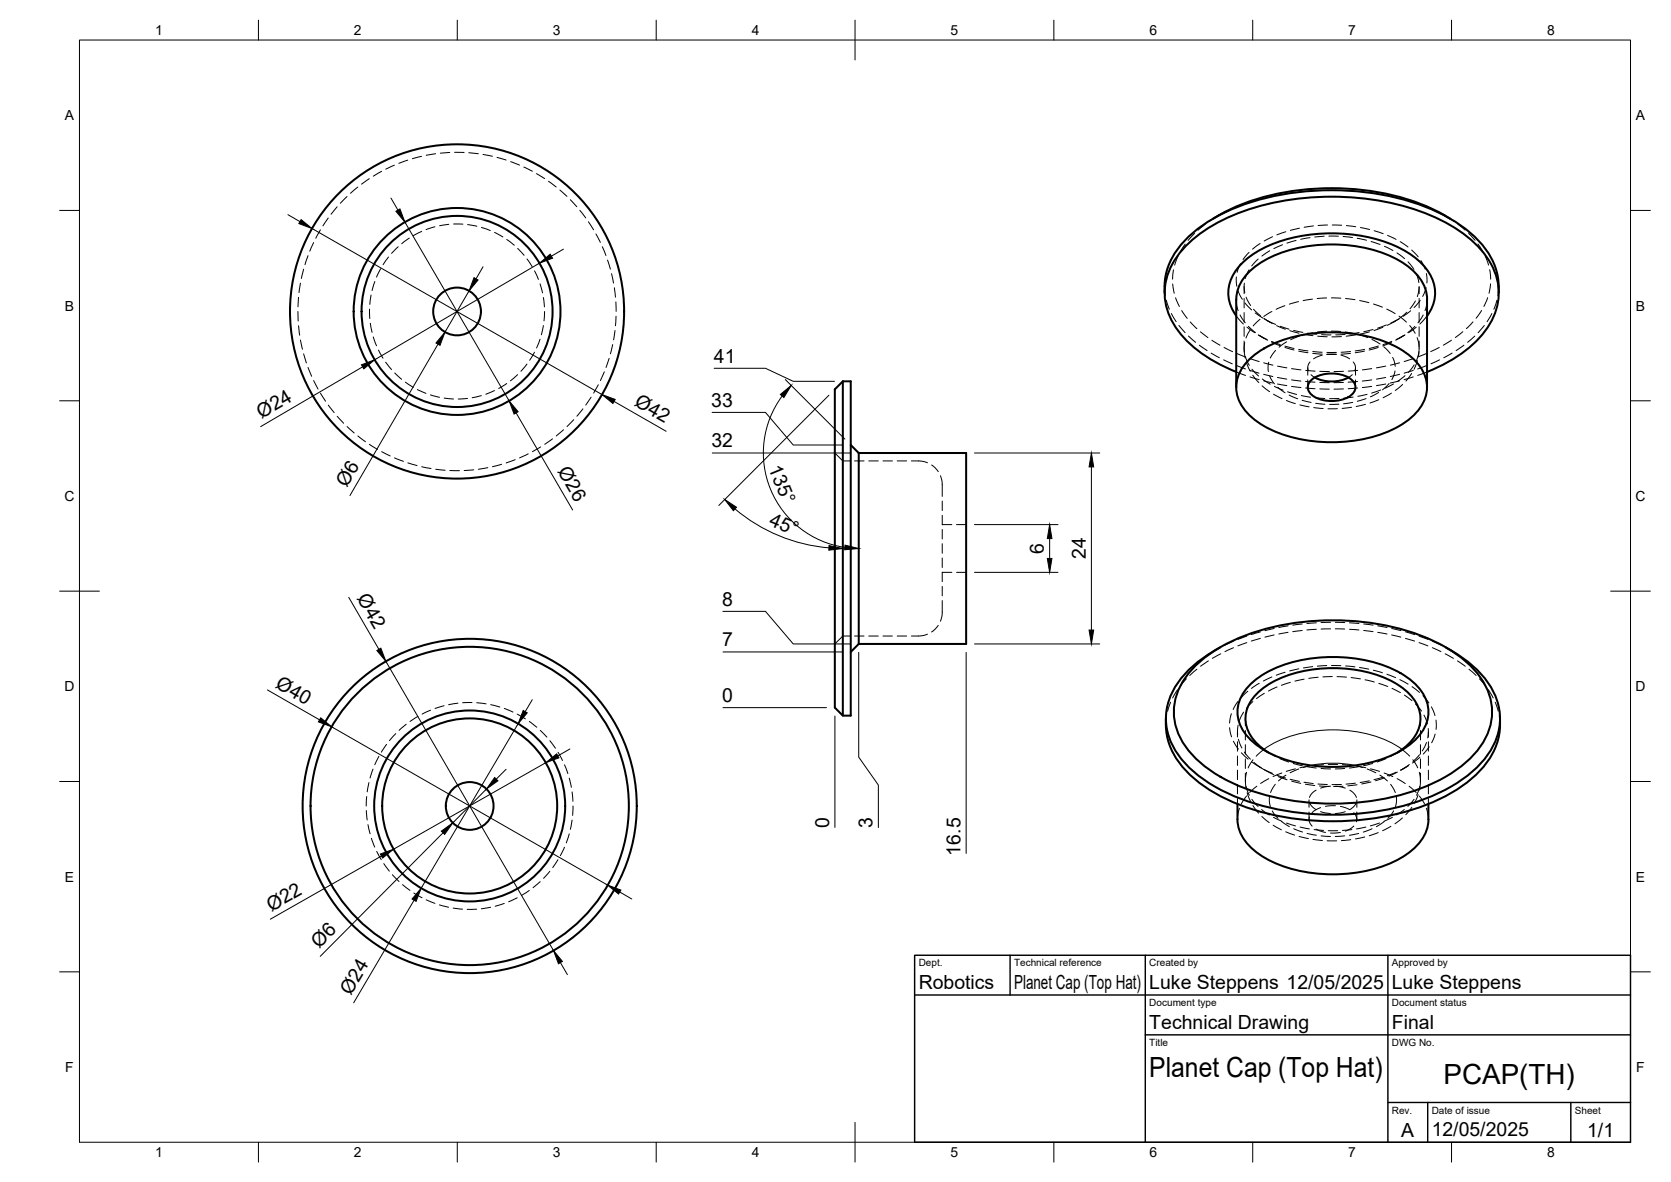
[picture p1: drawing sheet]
<svg xmlns="http://www.w3.org/2000/svg" width="420mm" height="297mm" viewBox="0 0 420 297" stroke-linecap="round" stroke-linejoin="round" font-family="sans-serif">
<!-- layer: Visible -->
<g fill="none" stroke="#000" stroke-width=".51">
<path d="M305 55a58.6 58.6 0 0 1 33.6-7.6 54.7 54.7 0 0 1 26 7.6M292.8 73.6a17.2 17.2 0 0 1 6.2-14.3 45.2 45.2 0 0 1 21.5-10 68 68 0 0 1 40.9 4 29 29 0 0 1 13.8 12 15.8 15.8 0 0 1 1.6 8.3M310.8 79.4a9.5 9.5 0 0 1 1.3-13 29 29 0 0 1 17.2-7.4 39.5 39.5 0 0 1 24.6 4.4 13 13 0 0 1 6.9 9.9 9.6 9.6 0 0 1-2 6.1M358.8 75.3v22M358.8 75.2a11.2 11.2 0 0 0-5.6-8.9 35.6 35.6 0 0 0-24.7-4.4 25 25 0 0 0-15.3 7.4 9.4 9.4 0 0 0-2.3 5.9l-.1 22.1M209.9 97.8l2-2h2v84h-2l-2-2zM211.9 95.8v84M310.8 93.5a31.4 31.4 0 0 1-15.7-12.1 15 15 0 0 1 1.5-17.8 36.9 36.9 0 0 1 18.7-11.4 68.6 68.6 0 0 1 45.4 2.4 29.5 29.5 0 0 1 14.2 11.8 15.1 15.1 0 0 1-2.3 17.8 34.8 34.8 0 0 1-13.8 9.3M313.8 90.7a28.1 28.1 0 0 1 18.1-7.1 34.7 34.7 0 0 1 21.4 4.9 10.4 10.4 0 0 1 5.3 10.7 14.2 14.2 0 0 1-8.3 8.7 38 38 0 0 1-32.4-.8 12.3 12.3 0 0 1-7-9.2 9.4 9.4 0 0 1 2.9-7.2zM329.9 95.4a8.9 8.9 0 0 1 9.9 0 2.49 2.49 0 0 1 1 2.4 2.49 2.49 0 0 1-1.7 2 9.1 9.1 0 0 1-9.2-.5 2.36 2.36 0 0 1 0-3.9zM330.6 94.9a9.4 9.4 0 0 0 8.5 0M213.9 111.8l2 2"/>
<path d="M215.9 113.8v48M215.9 113.8h27v48h-27M215.9 161.8l-2 2M299.9 168a40.6 40.6 0 0 1 20.2-10.4 65.4 65.4 0 0 1 39.3 3 29.6 29.6 0 0 1 13.4 10.4 14.3 14.3 0 0 1-1.1 17.3 34.4 34.4 0 0 1-16.8 10.7 65.5 65.5 0 0 1-43.9-1.7 29.6 29.6 0 0 1-13.4-10.5 14.3 14.3 0 0 1 1-17.3zM306.7 162.7l-1.4 .8M314.1 172.3a28.1 28.1 0 0 1 18.2-7.1 34.7 34.7 0 0 1 21.4 4.9 10.7 10.7 0 0 1 5.5 9.4 12.3 12.3 0 0 1-7.1 9.2 37.6 37.6 0 0 1-33.9 0 12.3 12.3 0 0 1-7-9.2 9.4 9.4 0 0 1 2.9-7.2zM363.6 162.7a27.3 27.3 0 0 1 12 11.3 15 15 0 0 1-2.1 16.5 36.2 36.2 0 0 1-17.6 11.1 68.7 68.7 0 0 1-46.1-1.8 31.1 31.1 0 0 1-14.1-10.9 15 15 0 0 1 1.1-18.1 28.6 28.6 0 0 1 8.5-7.3M293.1 180.6v1.6M293.2 182.2a17.5 17.5 0 0 0 6.2 12.7 45.2 45.2 0 0 0 21.4 10 68 68 0 0 0 40.9-4 29 29 0 0 0 13.8-12 14.9 14.9 0 0 0 1.7-6.7M318.9 189.1a10.3 10.3 0 0 1-5.7-8.9 11.3 11.3 0 0 1 6.7-8.7 34.6 34.6 0 0 1 30.6 0 11.3 11.3 0 0 1 6.7 8.7 10.3 10.3 0 0 1-5.7 8.9M377.2 180.6v1.6M311.1 202.1a12.6 12.6 0 0 0 1.6 8.6 20.5 20.5 0 0 0 12.2 7.7 38 38 0 0 0 27.2-2.7 12.8 12.8 0 0 0 7-8.5l.1-5.1"/>
<circle cx="114.9" cy="78.3" r="42"/>
<circle cx="114.9" cy="78.3" r="6"/>
<circle cx="114.9" cy="78.3" r="24"/>
<circle cx="114.9" cy="78.3" r="26"/>
<circle cx="118.1" cy="202.5" r="40"/>
<circle cx="118.1" cy="202.5" r="42"/>
<circle cx="118.1" cy="202.5" r="6"/>
<circle cx="118.1" cy="202.5" r="22"/>
<circle cx="118.1" cy="202.5" r="24"/>
</g>
<!-- layer: Hidden -->
<g fill="none" stroke="#000" stroke-width=".25">
<path d="M106 39.3l-2.3 .6M109.5 38.6l-2.3 .4M113.1 38.3l-2.4 .2M114.3 38.3h2.4M117.9 38.4l2.4 .2M121.5 38.8l2.3 .5M125 39.6l2.3 .6M80.6 57.8l-1.2 2.1M82.5 54.8l-1.3 2M84.8 52l-1.6 1.8M87.2 49.4l-1.6 1.7M90 47l-1.9 1.6"/>
<path d="M92.9 44.9l-2 1.4M95.9 43.1l-2 1.2M99.2 41.5l-2.2 1M102.5 40.2l-2.2 .8M102.9 59.8l-1.9 1.4M106 58.2l-2.1 1M109.4 57l-2.3 .7M112.9 56.4l-2.4 .3M114 56.3h2.4M117.6 56.4l2.3 .5M121.1 57.2l2.2 .7M124.4 58.4l2 1.1"/>
<path d="M128.4 40.6l2.2 .9M131.7 42l2.2 1M134.9 43.6l2 1.3M137.9 45.6l1.9 1.4M140.8 47.8l1.8 1.5M143.4 50.2l1.6 1.8M145.8 52.9l1.5 1.9M148 55.7l1.2 2M149.8 58.8l1.2 2.1M300.4 58.7l-1.7 1.7M303.1 56.4l-1.9 1.5M306.4 54.1l-2.4 1.6"/>
<path d="M320 59.5l-2.1 1.1M323.3 58.2l-2.2 .8M326.7 57.3l-2.3 .6M329.4 59.7l-2.4 .4M330.3 56.8l-2.4 .3M333 59.4l-2.4 .2M333.8 56.5l-2.4 .2M334.1 59.3l2.4 .1M335 56.5l2.4 .1M337.7 59.4l2.4 .3M338.5 56.7l2.4 .3M341.3 59.9l2.3 .5"/>
<path d="M342.1 57.2l2.3 .5M345.5 58l2.3 .7M348.9 59.1l2.1 1.1M363.2 54.1l2.4 1.5M366.6 56.3l1.8 1.5M369.3 58.7l1.6 1.7M74.9 78.3l.1 2.4M75.1 74.7l-.2 2.4M75.5 71.1l-.3 2.4M76.3 67.7l-.5 2.3M77.4 64.2l-.7 2.3M78.9 60.9l-1 2.2"/>
<path d="M92.9 77.7l.1 2.3M93.3 74.2l-.3 2.3M94.3 70.7l-.7 2.3M95.7 67.5l-1 2.1M97.7 64.6l-1.4 1.9M100.1 62l-1.7 1.7M127.4 60.2l1.9 1.4M130.2 62.4l1.6 1.8M132.5 65.1l1.3 1.9M134.4 68.1l1 2.1M135.8 71.3l.6 2.3M136.6 74.8l.3 2.3"/>
<path d="M136.9 78.3l-.1 2.3M151.4 62l1 2.2M152.8 65.3l.7 2.3M153.8 68.8l.5 2.3M154.5 72.3l.2 2.4M154.9 75.9v2.4M154.9 79.5l-.2 2.4M292.8 72l.2 2.3M293.3 75.5l.7 2.2M294.5 78.8l1.2 2M294.9 71.4l.4 2.3M295.1 67.8l-.3 2.4"/>
<path d="M295.6 74.8l.9 2.2M296.2 64.4l-.8 2.2M297.1 78l1.4 2M298 61.3l-1.3 2.1M310.8 75.3l.2 1.6 .3 1.1M310.8 79.4l1.9 2M310.9 69.6l.1 2.4M311.3 73.1l1.1 2.1M311.8 79.1l1.3 2M311.9 66.2l-.8 2.2M312.8 72v1.8M312.8 75v2.4"/>
<path d="M312.8 78.6v2.3M312.9 71.2l.1 2.3M313.1 76.2l1.6 1.7M313.3 74.7l1.2 2.1M314 67.8l-.9 2.2M314.1 63.4l-1.6 1.8M315.2 77.7l1.7 1.6M315.6 78.6l2 1.4M316.4 65.1l-1.7 1.7M316.8 61.2l-1.9 1.4M319.3 63l-2 1.4M322.5 61.5l-2.2 1"/>
<path d="M325.9 60.4l-2.3 .7M344.7 60.7l2.3 .7M348.1 61.9l2.1 1.1M351.3 63.6l1.9 1.4M352.1 60.7l1.9 1.4M353.7 78.5l-1.8 1.5M354 65.8l1.5 1.9M354.7 78.1l-1.9 1.4M354.9 62.8l1.7 1.7M355.9 75.6l-1.4 2M356.1 68.7l.7 2.3M356.8 72.2l-.4 2.3"/>
<path d="M356.8 72v1.8M356.8 75v2.4M356.8 78.6v2.3M357.1 75.5l-1.5 1.8M357.3 65.5l1 2.1M357.8 79.1l-1.3 2M358.6 72.3l-.9 2.2M358.7 68.8l.1 2.3M358.8 75.3l-.1 1.6-.4 1.1M358.8 79.4l-1.8 2M371.6 61.3l1.3 2M372.5 78l-1.3 2"/>
<path d="M373.5 64.4l.8 2.2M374.1 74.8l-1 2.2M374.6 67.8l.2 2.4M374.8 71.3l-.4 2.4M375.1 78.8l-1.2 2M376.4 75.5l-.8 2.2M376.8 72l-.2 2.3M75.1 81.9l.3 2.4M75.5 85.4l.6 2.4M76.3 88.9l.7 2.3M77.4 92.3l1 2.3M78.9 95.6l1.1 2.2"/>
<path d="M80.6 98.8l1.3 2M93.1 81.2l.5 2.3M93.9 84.7l.8 2.2M95.2 88l1.1 2M97 91l1.4 1.9M99.3 93.7l1.7 1.6M101.9 96l2 1.3M104.9 97.9l2.2 1M108.2 99.2l2.3 .6M121 99.4l-2.3 .6M124.3 98.2l-2.1 .9M127.4 96.4l-2 1.2"/>
<path d="M130.2 94.2l-1.8 1.5M132.5 91.5l-1.5 1.8M134.4 88.5l-1.2 2M135.8 85.2l-.9 2.2M136.6 81.8l-.5 2.3M148.6 99.8l-1.3 2M150.4 96.7l-1.1 2.1M151.9 93.4l-.9 2.2M153.2 90.1l-.8 2.2M154.1 86.6l-.6 2.3M154.6 83l-.3 2.4M296.4 81.8l1.6 1.8"/>
<path d="M298.8 84.4l1.8 1.6M299.3 80.9l1.6 1.7M301.6 86.7l1.9 1.4M301.8 83.4l1.9 1.4M304.5 88.7l2.1 1.2M304.7 85.5l2 1.2M307.7 90.4l2.1 1M307.8 87.3l2.1 1.1M310.8 93.5l2.4 .8M310.9 91.9l2.3 .8M311 88.8l2.2 .9M312.8 87.6l.3 2.4"/>
<path d="M312.8 82.1v2.4M312.8 85.7v1.8M313.4 91.1l1 2.2M313.5 82.2l2 1.4M313.9 82l1.8 1.6M314.3 93.1l2.3 .7M314.3 94.7l2.3 .7M314.3 90.1l2.3 .8M315 94.3l1.5 1.8M316.4 84.2l1.4 .8M316.5 84.2l2.1 1.1M316.7 84.3l2 1.2"/>
<path d="M317.4 97l1.8 1.4M317.7 94.1l2.3 .5M317.7 95.7l2.3 .6M317.8 91.2l2.3 .6M317.8 80.1l1.4 .8M317.9 80.1l2 1.2M318.6 80.5l2.2 1M319.7 85.8l2.2 .8M319.8 86l2.2 .9M320.2 99.1l2.1 1.1M321 81.8l2.2 .9M321.2 94.9l2.4 .4"/>
<path d="M321.2 92l2.4 .4M321.2 96.5l2.4 .4M321.9 82l2.2 .7M323.1 87l2.3 .6M323.1 87.3l2.3 .7M324.3 83.1l2.3 .6M324.7 95.5l2.4 .3M324.7 92.6l2.4 .3M324.7 97.1l2.4 .3M325.3 83l2.3 .5M326.5 88.2l2.4 .5M326.5 87.8l2.4 .4"/>
<path d="M327.8 84l2.3 .4M328.3 95.9l2.4 .1M328.3 97.5l2.4 .2M328.3 93.1l2.4 .2M328.8 83.7l2.3 .3M328.8 92.4v1.9M328.8 95.5v1.8M329.4 91l-.5 .9 .1 1.3M329.6 94.2l1 .7M330.1 88.8l2.3 .2M330.1 88.3l2.3 .2M331.3 84.5l2.4 .1"/>
<path d="M331.9 96.1l2.3 .1M331.9 93.3l2.3 .1M331.9 97.7l2.3 .1M332.3 84.1l2.4 .1M332.5 89.3l-2.2 .9M333.6 89.1h2.4M333.6 88.6h2.4M333.6 89h2.4M337.2 89.2l2.2 1M337.3 84.6l-2.4 .1M337.8 96.1l-2.4 .1M337.8 93.3l-2.4 .1"/>
<path d="M337.8 97.7l-2.4 .1M338.2 84l-2.3 .1M339.6 88.8l-2.4 .2M339.6 88.3l-2.4 .2M340 94.2l-1 .7M340.3 91l.5 .9-.1 1.3M340.8 92.4v1.9M340.8 95.5v1.8M340.8 84.2l-2.3 .3M341.4 95.9l-2.4 .1M341.4 97.5l-2.4 .2M341.4 93.1l-2.4 .1"/>
<path d="M341.8 83.6l-2.4 .3M343.1 88.2l-2.3 .5M343.1 87.8l-2.3 .4M344.3 83.4l-2.3 .6M344.9 95.5l-2.4 .3M344.9 92.6l-2.3 .3M344.9 97.1l-2.4 .3M345.2 82.8l-2.3 .6M346.5 87.3l-2.2 .7M346.6 87l-2.3 .6M347.7 82.2l-2.2 .9M348.4 94.9l-2.3 .4"/>
<path d="M348.4 92l-2.3 .4M348.4 96.5l-2.3 .4M348.6 81.7l-2.2 .8M349.9 98.8l-2.1 1.2M349.9 86l-2.2 .9M349.9 85.8l-2.2 .8M350.9 80.6l-2.1 1.2M351.8 80.1l-2.1 1.1M351.9 80.1l-1.5 .8M351.9 91.2l-2.3 .6M351.9 94.1l-2.3 .5M351.9 95.7l-2.3 .6"/>
<path d="M352.7 96.6l-1.9 1.5M353 84.3l-2.1 1.2M353.2 84.2l-2.2 1.1M353.3 84.2l-1.4 .8M354.9 93.9l-1.4 1.9M355.3 90.1l-2.2 .8M355.3 93.1l-2.2 .7M355.3 94.7l-2.2 .7M355.7 82l-1.7 1.6M356.1 82.2l-1.9 1.4M356.4 90.6l-.9 2.2M356.8 85.7l-.1 3.8"/>
<path d="M356.8 82.1v2.4M358.6 88.8l-2.2 .9M358.7 91.9l-2.2 .8M358.8 93.5l-2.3 .8M361.9 87.3l-2.2 1.1M362 90.4l-2.2 1M365 85.5l-2.1 1.2M365.1 88.7l-2.1 1.2M367.8 83.4l-1.9 1.4M368.1 86.7l-2 1.4M370.4 80.9l-1.7 1.7M370.8 84.5l-1.8 1.5"/>
<path d="M373.2 81.8l-1.6 1.8M82.5 101.8l1.5 1.9M84.8 104.6l1.6 1.8M87.3 107.2l1.7 1.6M90 109.6l1.9 1.4M92.9 111.7l2 1.2M96 113.5l2.1 1.1M99.2 115.1l2.2 .8M102.6 116.3l2.3 .7M106 117.3l2.4 .4M109.6 117.9l2.3 .3M111.7 100l2.3 .3"/>
<path d="M113.1 118.2l2.4 .1M117.6 100.1l-2.4 .2M119.1 118.1l-2.4 .1M122.7 117.5l-2.4 .4M126.1 116.7l-2.3 .6M129.5 115.5l-2.2 .8M132.8 114.1l-2.2 1M136 112.3l-2.1 1.2M138.9 110.3l-1.9 1.4M141.7 108l-1.8 1.6M144.3 105.5l-1.7 1.7M146.6 102.8l-1.5 1.8"/>
<path d="M209.9 113.8l2 2h1.8M214.9 115.8h2.4M218.4 115.8h2.4M222 115.8h2.4M225.6 115.8h2.4M229.2 115.8a8.6 8.6 0 0 1 4 .5M234.3 116.8l1.6 1.7M236.5 119.6l.4 1.6v3.5M323.4 100.7l2.3 .7M326.8 101.8l2.4 .4M330.3 102.4l2.4 .3M336.3 102.7h-2.4"/>
<path d="M339.8 102.3l-2.3 .3M343.3 101.6l-2.3 .6M346.7 100.4l-2.2 .9M236.9 125.9v2.4M236.9 129.5v2.4M236.9 133.1v2.4M236.9 136.6v2.4M236.9 131.8h2.4M240.5 131.8h2.4M213.7 159.8h-1.8l-2 2M214.9 159.8h2.4M218.4 159.8h2.4"/>
<path d="M222 159.8h2.4M225.6 159.8h2.4M233.2 159.4l-.3 .1a9.3 9.3 0 0 1-3.7 .3M235.9 157.1l-.7 1-1 .7M236.9 140.2v2.4M236.9 143.8v2.4M236.9 147.4v2.3M236.9 150.9v3.6l-.4 1.6M236.9 143.8h2.4M240.5 143.8h2.4M313.5 159.9l-2.2 .8M316.9 158.8l-2.3 .7"/>
<path d="M320.4 157.9l-2.3 .6M320.4 159.6l-2.3 .5M323.9 158.9l-2.4 .4M323.9 157.3l-2.4 .4M327.4 156.8l-2.3 .3M327.4 158.4l-2.3 .3M331 156.5l-2.4 .2M331 158.1l-2.4 .2M334.6 156.4h-2.4M334.6 158l-2.4 .1M335.7 156.4h2.4M335.7 158l2.4 .1"/>
<path d="M339.3 156.5l2.4 .2M339.3 158.1l2.4 .2M342.9 156.8l2.3 .3M342.9 158.4l2.3 .3M346.4 157.3l2.4 .4M346.4 158.9l2.4 .4M349.9 157.9l2.4 .6M349.9 159.6l2.3 .5M353.4 158.8l2.3 .7M356.8 159.9l2.3 .8M108.3 178.5l-2.2 1M111.7 177.4l-2.3 .6"/>
<path d="M115.1 176.7l-2.3 .4M118.7 176.6h-2.4M119.9 176.6l2.3 .3M123.4 177.1l2.3 .6M126.8 178l2.2 1M130 179.5l2.1 1.1M293.3 179.9l-.2 2.3M294.3 176.5l-.7 2.2M296.1 173.4l-1.2 2M298.3 170.6l-1.5 1.8M300.9 168.2l-1.8 1.5M303.8 166.1l-1.9 1.3"/>
<path d="M306.9 162.7l-1.6 .8M306.9 164.3l-2.1 1.1M309.6 179.4l-.4 2.3M310.2 161.1l-2.2 1M310.2 162.8l-2.2 1M311.3 176.3l-1.2 2M312.7 179l-1.1 2.1M313.5 161.5l-2.2 .8M313.7 173.7l-1.7 1.7M315 176.3l-1.6 1.7M316.6 171.7l-1.9 1.3M316.9 160.4l-2.3 .7"/>
<path d="M317.9 174.2l-2 1.4M319.8 170.1l-2.1 1M321.1 172.6l-2.2 1.1M323.1 168.9l-2.2 .8M324.4 171.5l-2.2 .7M326.6 168.1l-2.3 .5M327.9 170.7l-2.3 .5M330.1 167.5l-2.4 .4M331.4 170.2l-2.3 .3M333.6 167.3l-2.4 .1M334.8 167.2l2.3 .1M335 170l-2.4 .1"/>
<path d="M336.2 170l2.4 .2M338.3 167.4l2.4 .2M339.7 170.3l2.4 .3M341.8 167.7l2.4 .5M343.2 170.8l2.3 .6M345.3 168.4l2.3 .7M346.7 171.7l2.2 .8M348.7 169.4l2.2 .9M350 173l2.1 1.1M352 170.8l2.1 1.1M353.1 174.7l1.9 1.4M353.4 160.4l2.3 .7"/>
<path d="M355 172.6l1.9 1.4M355.9 176.9l1.5 1.8M356.8 161.5l2.2 .8M357.8 174.8l1.5 1.8M358.1 179.7l.8 2.2M359.9 177.6l.9 2.2M360.2 161.1l2.1 1M360.2 162.8l2.1 1M363.4 162.7l1.6 .8M363.4 164.3l2 1.1M366.5 166.1l1.9 1.3M369.4 168.2l1.8 1.5"/>
<path d="M372 170.6l1.5 1.8M374.2 173.3l1.3 2.1M376 176.5l.7 2.2M377 179.9l.2 2.3M92.8 196.7l-.5 2.3M93.8 193.3l-.8 2.2M95.3 190.1l-1.1 2.1M97.2 187.1l-1.3 1.9M99.5 184.4l-1.6 1.7M102.2 182l-1.8 1.5M105.1 180l-2 1.3M133.1 181.3l1.9 1.5"/>
<path d="M135.8 183.5l1.7 1.7M138.3 186.1l1.4 1.9M140.3 189l1.1 2.1M141.9 192.2l.9 2.2M143.1 195.5l.6 2.4M143.8 199l.3 2.4M309.2 182.9l.5 2.3M310.1 186.3l1.3 2M311.1 183.8v1.4M311.1 186.4v2.4M311.1 190v2.3M311.1 193.5v2.4"/>
<path d="M311.1 197.1v2.4M311.3 182.2l-.1 2.4M311.4 185.8l.9 2.2M312.1 189.2l1.7 1.6M312.9 189l1.5 1.8M313.1 194.3l.2 3.7M313.1 180.6v1.8M313.1 183.6v2.4M313.1 187.1v2.4M313.1 190.7v2.4M313.6 199.2l.9 2.2M314.8 191.5l2 1.3"/>
<path d="M315.3 191.6l1.9 1.4M316 197.6l-1.8 1.5M316.7 192.8l1.4 .8M317.8 193.3l2.1 1M318.1 188.7l1.4 .8M318.2 193.6l2.1 1.1M318.9 189.1l1.8 1M319 195.7l-2 1.2M321 194.8l2.3 .7M321.4 195.2l2.2 .8M321.8 190.6l2.2 .9M322.3 194.3l-2.2 .8"/>
<path d="M324.4 195.8l2.3 .6M324.8 196.3l2.3 .6M325.2 191.9l2.3 .5M325.7 193.2l-2.3 .7M327.9 196.6l2.3 .3M328.2 197.1l2.4 .3M328.6 192.7l2.4 .3M329.2 192.5l-2.3 .4M330.9 198.6l-1 .7-.7 1.1M331.4 197l2.3 .2M331.8 197.5l2.3 .1M332.2 193.1l2.4 .1"/>
<path d="M332.8 192.2l-2.4 .2M334 192.1h2.3M334.5 197.6l-2.4 .5M335.8 197.6l2.5 .5M337.3 197.1l-2.4 .1M337.5 192.2l2.4 .2M337.7 197.6l-2.4 .1M338.1 193.1l-2.4 .1M339.4 198.6l1 .8 .7 1M340.8 196.8l-2.3 .2M341.1 192.5l2.3 .4M341.2 197.2l-2.3 .3"/>
<path d="M341.7 192.7l-2.4 .3M344.3 196.2l-2.3 .4M344.6 193.2l2.3 .7M344.7 196.5l-2.3 .5M345.1 191.9l-2.3 .5M347.7 195.3l-2.2 .6M348 194.3l2.2 .9M348.1 195.5l-2.2 .7M348.5 190.6l-2.2 .9M351 194.1l-2.2 .8M351.3 195.7l2 1.2M351.4 194l-2.2 1"/>
<path d="M351.5 189.1l-1.9 1M352.2 188.7l-1.4 .8M353.6 192.8l-1.4 .8M354.2 192.4l-2.1 1.2M354.3 197.6l1.8 1.6M354.4 192.1l-2 1.3M356.6 199.7l-1 2.2M356.9 189.7l-1.6 1.7M357 190.3l-1.8 1.5M357.2 196.2l-.3 2.4M357.2 180.6v1.8M357.2 183.6v2.4"/>
<path d="M357.2 187.1v2.4M357.2 190.7v2.4M357.2 194.3v1.8M358.7 186.6l-1.1 2.1M359.1 183.1l-.1 2.3M359.2 183.8v1.4M359.2 186.4v2.4M359.2 190v2.3M359.2 193.5v2.4M359.2 197.1v2.4M359.4 187.7l-1.5 1.8M360.8 184.5l-.8 2.2"/>
<path d="M361.1 181v2.3M92.1 203.7l.2 2.4M92.2 200.2l-.1 2.4M92.5 207.2l.5 2.3M93.4 210.7l.8 2.2M94.7 214l1.2 2M96.5 217l1.4 1.9M98.7 219.8l1.6 1.7M138.2 219l-1.5 1.7M140.3 216.1l-1.3 1.9M141.9 212.9l-1 2.1M143.1 209.6l-.7 2.2"/>
<path d="M143.8 206.1l-.4 2.3M144.1 202.6l-.1 2.3M311.1 200.7v1.4M311.7 203.1l-.6 2.8M313.4 200l-1.3 2M315 202.4l1.5 2M317.3 205.2l1.8 1.5M320.1 207.4l2.1 1.1M323.3 209l2.2 .9M326.6 210.2l2.4 .5M329.1 201v1.9M329.1 204.1v1.8"/>
<path d="M329.2 201.6l.5 .8 1.2 1.1M329.2 205.3v1.1l.7 1.2M330.1 210.9l2.4 .3M330.9 208.4l2.4 .8M332 204l2.5 .4M332.1 203l-1.6 .7-.6 .5M333.7 211.3h2.4M335.8 202.5l-2.5 .1M337 209.2l-2.5 .1M338.2 204l-2.4 .4M339.6 211l-2.3 .3M340.4 204.2l.6 1.1 .1 1.2"/>
<path d="M340.4 207.6l-.9 .7-1.2 .6M341 201.6l-.5 1-1.1 .9-2.4-.9M341.2 201v1.9M341.2 204.1v1.8M343.2 210.3l-2.4 .5M346.5 209.2l-2.2 .8M349.7 207.7l-2.1 1.1M352.6 205.6l-1.8 1.4M355 202.9l-1.5 1.8M356.9 200.1l1.3 1.9M358.6 203.1l.6 2.8M359.2 200.7v1.4"/>
<path d="M101.2 222.3l1.9 1.5M104.1 224.4l2 1.2M107.2 226.1l2.2 .9M110.5 227.4l2.3 .6M113.9 228.2l2.4 .3M119.8 228.5h-2.3M123.4 228l-2.4 .4M126.8 227l-2.3 .7M130 225.6l-2.1 1M133.1 223.8l-2 1.3M135.8 221.6l-1.8 1.5"/>
</g>
<!-- layer: Hidden Narrow -->
<g fill="none" stroke="#000" stroke-width=".25">
<path d="M319.8 78.3l-2 1.2M323.1 76.8l-2.2 .9M326.5 75.8l-2.3 .6M330 75.2l-2.3 .4M333.6 74.9l-2.4 .1M334.8 74.9h2.3M338.3 75l2.4 .3M341.9 75.5l2.3 .6M345.4 76.4l2.2 .8M348.7 77.7l2.1 1.1M351.8 79.4l1.8 1.5M313 86.1l-.1 2.4"/>
<path d="M313.1 89.6l1 2.2M314.4 82.9l-1.1 2M314.8 92.8l1.7 1.7M316.8 80.2l-1.7 1.7M317.4 95.2l2 1.3M319 91l-.1 2.4M319.2 94.5l1.3 2M320.4 97.1l2.2 1M320.7 88l-1.3 2M321.3 97.3l1.8 1.4M323.5 85.9l-1.9 1.4M323.7 98.5l2.3 .6"/>
<path d="M324.1 99.3l2.2 .9M326.7 84.5l-2.2 .9M327.2 99.4l2.3 .4M330.1 83.6l-2.3 .5M330.7 100l2.4 .1M333.6 83.2l-2.4 .2M334.7 83.2l2.4 .1M338.2 83.4l2.4 .4M340.2 99.8l-2.3 .3M341.7 84.1l2.2 .7M343.7 99.1l-2.3 .5M345 85.3l2 1.2"/>
<path d="M346.6 98.6l-2 1.1M347.2 98l-2.3 .8M347.9 87.2l1.6 1.6M349.3 96.4l-1.7 1.6M350.2 89.8l.6 2.3M350.4 96.5l-2.1 1M350.8 93.2l-.8 2.2M353.3 94.4l-1.9 1.5M354.5 81.8l1.3 2M355.6 91.7l-1.5 1.9M356.3 84.8l.5 2.4M356.8 88.4l-.7 2.2"/>
<path d="M327.4 100.6l2.3 .5M330.8 101.4l2.3 .2M336.7 101.6h-2.4M336.7 100.1l-2.4 .1M340.1 101.1l-2.3 .4M343.5 100.2l-2.2 .6M313.3 197.6l.8 2.2M313.4 194.1l-.2 2.4M315.1 190.9l-1.3 2.1M317.8 188.3l-2 1.7M320.7 197.1l-1.2 2.1M323.3 194.8l-1.8 1.4"/>
<path d="M326.6 193.2l-2.2 1M329.6 192.4l-1.9 .5M340.7 192.4l1.9 .5M343.8 193.2l2.1 1M347 194.8l1.8 1.5M349.7 197.1l1.1 2.1M352.5 188.3l2 1.7M355.2 190.9l1.3 2.1M356.9 194.1l.2 2.3M357 197.6l-.8 2.2M314.8 200.9l1.5 1.8M317.2 203.4l2 1.4"/>
<path d="M319.2 200.3v1.5l.2 .9M319.9 203.8l1.4 1.9M320.2 205.4l2.1 1M322.2 206.4l2 1.3M323.5 206.8l2.2 .7M325.3 208.3l2.2 .8M326.9 207.8l2.3 .5M328.7 209.4l2.3 .5M330.4 208.5l2.4 .2M332.2 210.1l2.3 .1M334 208.8h2.4M338.1 210.1l-2.4 .1"/>
<path d="M339.9 208.5l-2.4 .2M341.6 209.4l-2.3 .5M343.4 207.8l-2.3 .5M345 208.3l-2.2 .8M346.9 206.8l-2.3 .7M348.1 206.4l-2 1.3M350.1 205.4l-2.1 1M350.4 203.8l-1.4 1.9M351.1 200.3l-.2 2.4M353.1 203.4l-1.9 1.4M355.6 200.9l-1.6 1.7"/>
</g>
<!-- layer: Visible Narrow -->
<path d="M317.8 188.3a32.1 32.1 0 0 1 22-4.6 27.4 27.4 0 0 1 12.7 4.6M329.6 192.4a27.2 27.2 0 0 1 11.2 0" fill="none" stroke="#000" stroke-width=".25"/>
<!-- layer: BORDER -->
<g fill="none" stroke="#000" stroke-width=".25">
<path d="M20 10.1h390v276.9h-390zM65 5.1v5M115 5.1v5M165 5.1v5M215 5.1v10M265 5.1v5M315 5.1v5M365 5.1v5M15 52.9h5M410 52.9h5M15 100.7h5M410 100.7h5"/>
<path d="M15 148.6h10M405 148.6h10M15 196.4h5M410 196.4h5M15 244.2h5M410 244.2h5M65 287v5M115 287v5M165 287v5M215 282.1v9.9M265 287v5M315 287v5"/>
<path d="M365 287v5"/>
</g>
<!-- layer: TITLEBLOCK -->
<path d="M230 240.1h180v46.9h-180zM230 250h180M254 240.1v9.9M288 240.1v46.9M349 240.1v46.9M288 260.1h122M349 277.1h61M359 277.1v9.9M395 277.1v9.9" fill="none" stroke="#000" stroke-width=".36"/>
<!-- layer: FD_Dimensions -->
<g fill="none" stroke="#000" stroke-width=".25">
<path d="M72.4 53.9l3 1.8M78.5 57.4l72.9 41.8M98.3 49.8l1.8 3M101.8 55.8l26.2 44.9M117.9 73.1l-6 10.4M121.5 67l-1.8 3.1M135.6 66.2l-41.4 24.2M141.7 62.6l-3.1 1.8M91.2 92.2l-25.7 15M110.1 86.5l-22.1 38M179.6 92.5h12.9l7 3.3h10.3M196.7 99.5a24 24 0 0 0 15.7 38.1"/>
<path d="M197.5 95.4l14.9 14.9M208.4 99.3l-27.7 27.7M129.8 103.8l14.2 24.4M154.4 100.9l13.1 7.5M179 103.6h13.5l7 8.2h12.3M179.1 113.8h34.7M245 113.8h31.5M274.4 117.3v41M184.8 127.9a42 42 0 0 0 23.6 9.8M245 131.8h21M263.9 135.3v5M87.7 150.1l7.6 13.1"/>
<path d="M181.8 153.6h10.7l7 8.2h14.3M245 143.8h21M67.2 173.4l13.1 7.5M97 166.2l42.2 72.7M133.8 175.8l-1.7 3M181.8 177.8h26M181.8 163.8h30M209.9 179.9v28M215.9 163.9v26.4l5 7v10.7M242.9 163.9v50.6M245 161.8h31.5M83.4 182.7l69.4 39.7"/>
<path d="M122.3 198.3l-8.4 8.5M127.3 193.3l-2.5 2.5M130.3 181.9l-24.4 41.3M137.2 191.7l-38.2 21.7M143.3 188.2l-3 1.8M95.9 215.1l-27.9 15.9M111.4 209.3l-30.9 31M104.1 226.2l-15.2 25.8M155.8 224.2l3.1 1.7M140.9 241.9l1.8 3"/>
</g>
<g fill="#000" stroke="#000" stroke-width=".25">
<path d="M75.7 55.2l2.8 2.2-3.4-1.2zM99.5 53.1l1.1-.6 1.2 3.3zM119.2 69.8l1 .6-2.3 2.7zM135.6 66.2l2.7-2.3 .6 1zM90.9 91.7l3.3-1.3-2.7 2.3zM111.9 83.5l-1.3 3.3-1-.6zM196.2 99.1l2.7-2.2-1.8 3zM128 100.7l2.3 2.8-1 .6zM151.4 99.2l3.3 1.2-.6 1zM274.4 113.8l.6 3.5h-1.2zM182.2 125.5l3 2-.8 .8zM208.4 137.1l3.5 .7-3.5 .5z"/>
<path d="M212.5 137l3.4 .8-3.5 .4zM263.9 131.8l.6 3.5h-1.2zM263.3 140.3h1.2l-.6 3.5zM273.8 158.3h1.2l-.6 3.5zM94.8 163.5l1-.6 1.2 3.3zM131.6 178.5l1 .6-2.3 2.8zM80.6 180.4l2.8 2.3-3.3-1.3zM124.4 195.4l.8 .8-2.9 2.1zM137.2 191.7l2.8-2.3 .5 1zM95.6 214.6l3.4-1.2-2.8 2.2zM111 208.9l2.9-2.1-2.1 2.9zM105.9 223.2l-1.3 3.3-1-.6z"/>
<path d="M152.8 222.4l3.3 1.3-.6 1zM139.2 238.9l2.2 2.7-1 .6z"/>
</g>
<g font-size="7">
<text x="289" y="270.6">Planet Cap (Top Hat)</text>
<text x="363" y="272.3">PCAP(TH)</text>
</g>
<g font-size="4.9">
<text x="179.5" y="91.2">41</text>
<text x="159.3" y="101.9" transform="rotate(30 159.3 101.9)">Ø42</text>
<text x="65.8" y="105.3" transform="rotate(-30 65.8 105.3)">Ø24</text>
<text x="178.8" y="102.2">33</text>
<text x="178.9" y="112.4">32</text>
<text x="140.1" y="118.4" transform="rotate(60 140.1 118.4)">Ø26</text>
<text x="193.1" y="117.7" transform="rotate(68 193.1 117.7)">135°</text>
<text x="87.2" y="122.7" transform="rotate(-60 87.2 122.7)">Ø6</text>
<text x="193.1" y="131.9" transform="rotate(23 193.1 131.9)">45°</text>
<text x="262.5" y="139.2" transform="rotate(-90 262.5 139.2)">6</text>
<text x="273" y="140.5" transform="rotate(-90 273 140.5)">24</text>
<text x="89.6" y="150.4" transform="rotate(60 89.6 150.4)">Ø42</text>
<text x="181.5" y="152.2">8</text>
<text x="181.6" y="162.4">7</text>
<text x="69" y="172.6" transform="rotate(30 69 172.6)">Ø40</text>
<text x="181.6" y="176.4">0</text>
<text x="208.5" y="208.2" transform="rotate(-90 208.5 208.2)">0</text>
<text x="219.4" y="208.2" transform="rotate(-90 219.4 208.2)">3</text>
<text x="241.5" y="215" transform="rotate(-90 241.5 215)">16.5</text>
<text x="68.2" y="229.1" transform="rotate(-30 68.2 229.1)">Ø22</text>
<text x="80.3" y="238.4" transform="rotate(-45 80.3 238.4)">Ø6</text>
<text x="88.2" y="250.2" transform="rotate(-59 88.2 250.2)">Ø24</text>
<text x="231" y="248.5">Robotics</text>
<text x="255" y="248.5">Planet Cap (Top Hat)</text>
<text x="289" y="248.5">Luke Steppens 12/05/2025</text>
<text x="350" y="248.5">Luke Steppens</text>
<text x="289" y="258.6">Technical Drawing</text>
<text x="350" y="258.6">Final</text>
<text x="352.3" y="285.7">A</text>
<text x="360" y="285.5">12/05/2025</text>
<text x="399.1" y="285.7">1/1</text>
</g>
<g font-size="3.5">
<text x="39" y="8.8">1</text>
<text x="89" y="8.8">2</text>
<text x="139" y="8.8">3</text>
<text x="189" y="8.8">4</text>
<text x="239" y="8.8">5</text>
<text x="289" y="8.8">6</text>
<text x="339" y="8.8">7</text>
<text x="389" y="8.8">8</text>
<text x="16.3" y="30.2">A</text>
<text x="411.3" y="30.2">A</text>
<text x="16.3" y="78">B</text>
<text x="411.3" y="78">B</text>
<text x="16.2" y="125.9">C</text>
<text x="411.2" y="125.9">C</text>
<text x="16.2" y="173.7">D</text>
<text x="411.2" y="173.7">D</text>
<text x="16.3" y="221.6">E</text>
<text x="411.3" y="221.6">E</text>
<text x="16.4" y="269.4">F</text>
<text x="411.4" y="269.4">F</text>
<text x="39" y="290.8">1</text>
<text x="89" y="290.8">2</text>
<text x="139" y="290.8">3</text>
<text x="189" y="290.8">4</text>
<text x="239" y="290.8">5</text>
<text x="289" y="290.8">6</text>
<text x="339" y="290.8">7</text>
<text x="389" y="290.8">8</text>
</g>
<g font-size="2.5">
<text x="231" y="242.9">Dept.</text>
<text x="255" y="242.9">Technical reference</text>
<text x="289" y="242.9">Created by</text>
<text x="350" y="242.9">Approved by</text>
<text x="289" y="252.8">Document type</text>
<text x="350" y="252.8">Document status</text>
<text x="289" y="262.9">Title</text>
<text x="350" y="262.9">DWG No.</text>
<text x="350" y="279.9">Rev.</text>
<text x="360" y="279.9">Date of issue</text>
<text x="396" y="279.9">Sheet</text>
</g>
</svg>
